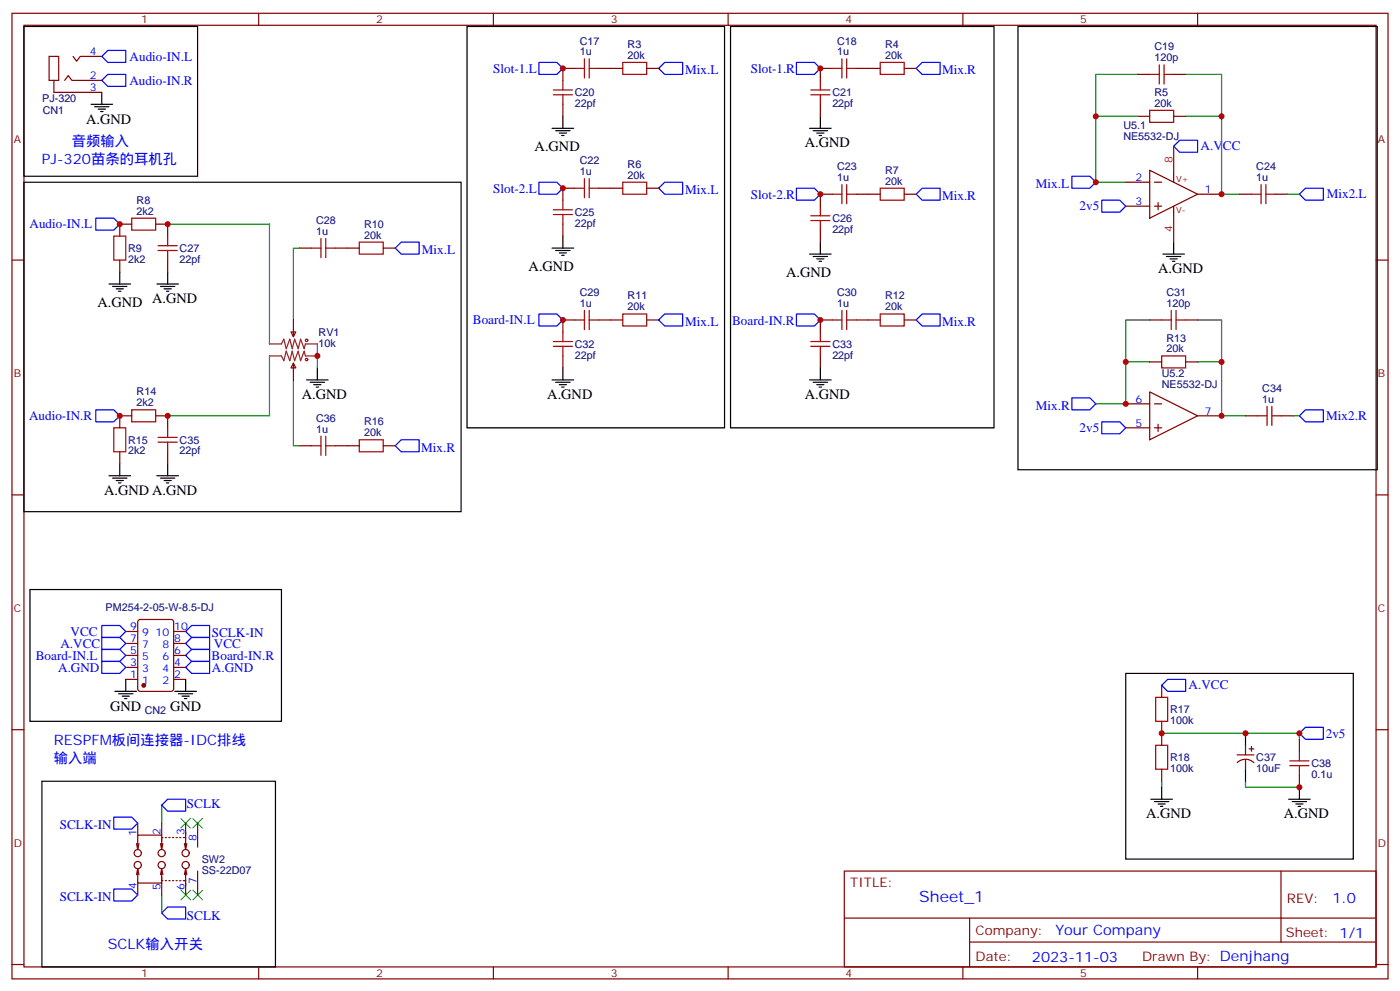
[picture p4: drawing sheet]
<svg xmlns="http://www.w3.org/2000/svg" width="412mm" height="292mm" viewBox="0 0 412 292" stroke-linecap="round" stroke-linejoin="round" font-family="sans-serif">
<g fill="none" stroke="#870000" stroke-width=".35">
<path d="M3.5 3.9h405.4v284.4h-405.4zM7.1 7.4h398.2v277.3h-398.2zM14.5 16.6h2.8v7.1h-2.8zM21.5 16.6l1.1 1.4 1-1.4h6.4M76.2 3.9v3.5M145.3 3.9v3.5M214.5 3.9v3.5M283.6 3.9v3.5M352.8 3.9v3.5M15.9 23.7v3.5h14.1M19 23.7l1.1-1.4 1.1 1.4h8.8M165.8 30.7v3.6"/>
<path d="M169.3 20.1h-3.5v3.6M176.4 20.1h7M190.5 20.1h3.5M241.7 30.7v3.6M245.2 20.1h-3.5v3.6M252.2 20.1h7.1M266.3 20.1h3.6M335.1 21.9h3.6M335.1 34.3h3.6M345.7 21.9h3.5M345.7 34.3h3.5M169.3 55.4h-3.5v3.5"/>
<path d="M176.4 55.4h7M190.5 55.4h3.5M245.2 57.2h-3.5v3.5M252.2 57.2h7.1M266.3 57.2h3.6M331.6 53.7h7.1M338.7 50.1l14.1 7.1-14.1 7zM340.1 53.7h2.1M341.1 59.7v2.1M345.7 50.1v3.6M352.8 57.2h7M365.1 57.2h3.6"/>
<path d="M375.7 57.2h3.5M3.5 76.6h3.6M35.3 76.6v3.5M38.8 66h-3.5v3.5M45.9 66h3.5v3.5M49.4 76.6v3.5M88.2 73.1h3.5M98.8 73.1h7M112.9 73.1h3.5M165.8 66v3.5M241.7 67.8v3.5M331.6 60.7h7.1"/>
<path d="M340.1 60.7h2.1M345.7 60.7v3.5M405.3 76.6h3.6M85.7 97.8h1.4l-.7 1.4zM86.4 94.2v5M169.3 94.2h-3.5v3.6M176.4 94.2h7M190.5 94.2h3.5M245.2 94.2h-3.5v3.6M252.2 94.2h7.1M266.3 94.2h3.6M338.7 94.2h3.5"/>
<path d="M349.2 94.2h3.6M86.4 106.9l.7 1.4h-1.4zM86.4 106.9v5M165.8 104.8v3.5M241.7 104.8v3.5M331.6 118.9h7.1M338.7 115.4l14.1 7-14.1 7.1zM338.7 106.6h3.5M340.1 118.9h2.1M349.2 106.6h3.6M35.3 133v3.6M38.8 122.4h-3.5v3.6"/>
<path d="M45.9 122.4h3.5v3.6M49.4 133v3.6M88.2 131.3h3.5M98.8 131.3h7M112.9 131.3h3.5M331.6 126h7.1M340.1 126h2.1M341.1 124.9v2.1M352.8 122.4h7M366.9 122.4h3.5M377.5 122.4h3.5M3.5 145.7h3.6"/>
<path d="M405.3 145.7h3.6M37 185.9h3.6M37 196.5h3.6M37 189.5h3.6M37 193h3.6M40.8 182.6l.5-.2h9.1l.7 .5 .1 20-.5 .6-9.4 .1-.7-.5v-20zM51.2 185.9h3.5M51.2 196.5h3.5M51.2 189.5h3.5M51.2 193h3.5M3.5 214.9h3.6M37 200.1h3.6"/>
<path d="M51.2 200.1h3.5M342.2 201.8v3.6M342.2 212.4v7.1M366.9 219.5v2.8M368.7 219.8v1.4M382.8 217.7v3.5M405.3 214.9h3.6M342.2 226.5v3.5M364.4 222.3h5M364.5 224.6a3.5 3.5 0 0 1 4.9 0M366.9 223.7v2.8M367.9 220.5h1.5"/>
<path d="M382.8 228.3v3.5M40.2 248.4l.4 1.8M40.6 255.8v4.2h7M40.6 242.4v3.5M40.6 255.8l.3 1.8M40.6 255.8l-.4 1.8M40.9 248.4l-.3 1.8M47.3 248.4l.3 1.8 .4-1.8M47.3 257.6l.3-1.8 .4 1.8M47.6 245.9h-7v4.3M47.6 256.5v2.8h.4M47.6 242.4v5.3"/>
<path d="M47.6 258.3v5.3M48 246.6h-.4v2.8M48.7 246.6h.3M48.7 259.3h.3M49.7 246.6h.4M49.7 259.3h.4M50.8 246.6h.4M50.8 259.3h.4M51.9 246.6h.3M51.9 259.3h.3M52.9 246.6h.4M52.9 259.3h.4"/>
<path d="M54 246.6h.7v2.8M54.3 248.4l.4 1.8 .3-1.8M54.3 257.6l.4-1.8 .3 1.8M54.7 256.5v2.8h-.7M54.7 242.4v4.4M54.7 259.2v4.4M58.2 242.4v7M58.2 256.5v7.1M248.7 256.5h156.6v28.2h-156.6zM377.3 256.5v20.9M40.6 260v3.6M248.7 270.4h156.5"/>
<path d="M285.6 277.4h119.6M285.6 270.4v14.1M3.5 284h3.6M76.2 284.7v3.6M145.3 284.7v3.6M214.5 284.7v3.6M283.6 284.7v3.6M352.8 284.7v3.6M405.3 284h3.6"/>
<circle cx="40.6" cy="251.2" r="1.06"/>
<circle cx="40.6" cy="254.7" r="1.06"/>
<circle cx="47.6" cy="254.7" r="1.06"/>
<circle cx="47.6" cy="251.2" r="1.06"/>
<circle cx="54.7" cy="251.2" r="1.06"/>
<circle cx="54.7" cy="254.7" r="1.06"/>
</g>
<g fill="none" stroke="#008700" stroke-width=".35">
<path d="M335.1 21.9h-12.3v12.4M335.1 34.3h-12.3v19.4h8.8M349.2 21.9h10.6v12.4M349.2 34.3h10.6v22.9h5.3M379.2 57.2h3.6M49.4 66h30v35.3M88.2 73.1h-1.8v21.1M338.7 94.2h-7.1v24.7h-8.8M352.8 94.2h7v12.4M79.4 104.8v17.6h-30M86.4 111.9v19.4h1.8M93.5 101.3v7"/>
<path d="M331.6 106.6h7.1M352.8 106.6h7v15.8h7.1M381 122.4h1.8M342.2 215.9h40.6v1.8M47.6 237.1v5.3M342.2 230v1.8M366.9 230v1.8h15.9M47.6 263.6v5.3"/>
</g>
<g fill="none" stroke="#000" stroke-width=".35">
<path d="M7.1 7.8h51.1v44.1h-51.1zM137.6 7.8h75.8v118.2h-75.8zM299.9 7.8h105.8v130.5h-105.8zM26.8 30.7h6.4M27.9 31.4h4.2M28.9 32.1h2.1M29.6 32.8h.7M30 27.2v3.5M162.6 37.8h6.4M163.7 38.5h4.2M164.7 39.2h2.2M165.5 39.9h.7"/>
<path d="M165.8 34.3v3.5M238.5 37.8h6.3M239.5 38.5h4.3M240.6 39.2h2.1M241.3 39.9h.7M241.7 34.3v3.5M7.1 53.7h128.7v97h-128.7zM162.6 73.1h6.4M163.7 73.8h4.2M164.7 74.5h2.2M165.5 75.2h.7M165.8 69.5v3.6"/>
<path d="M238.5 74.8h6.3M239.5 75.5h4.3M240.6 76.2h2.1M241.3 76.9h.7M241.7 71.3v3.5M342.5 74.8h6.4M343.6 75.5h4.2M344.7 76.2h2.1M345.4 76.9h.7M345.7 71.3v3.5M32.1 83.6h6.4M33.2 84.3h4.2"/>
<path d="M34.2 85.1h2.1M34.9 85.8h.7M35.3 80.1v3.5M46.2 83.6h6.4M47.3 84.3h4.2M48.3 85.1h2.1M49 85.8h.7M49.4 80.1v3.5M90.3 111.9h6.4M91.4 112.6h4.2M92.4 113.3h2.1M93.1 114h.7"/>
<path d="M93.5 108.3v3.6M162.6 111.9h6.4M163.7 112.6h4.2M164.7 113.3h2.2M165.5 114h.7M165.8 108.3v3.6M238.5 111.9h6.3M239.5 112.6h4.3M240.6 113.3h2.1M241.3 114h.7M241.7 108.3v3.6M35.3 136.6v3.5"/>
<path d="M49.4 136.6v3.5M32.1 140.1h6.4M33.2 140.8h4.2M34.2 141.5h2.1M34.9 142.2h.7M46.2 140.1h6.4M47.3 140.8h4.2M48.3 141.5h2.1M49 142.2h.7M8.8 173.6h74.1v38.8h-74.1zM331.6 198.3h67v54.7h-67zM33.9 203.6h6.3"/>
<path d="M34.9 204.3h4.3M36 205h2.1M36.7 205.7h.7M37 200.1v3.5M51.5 203.6h6.4M52.6 204.3h4.2M53.6 205h2.1M54.3 205.7h.7M54.7 200.1v3.5M366.9 215.9v3.6M12.3 230h68.8v54.7h-68.8zM339 235.3h6.4"/>
<path d="M340.1 236h4.2M341.1 236.7h2.2M341.8 237.5h.7M342.2 231.8v3.5M366.9 226.5v3.5M379.6 235.3h6.3M380.6 236h4.3M381.7 236.7h2.1M382.4 237.5h.7M382.8 231.8v3.5"/>
</g>
<g fill="none" stroke="#a10000" stroke-width=".35">
<path d="M172.2 17.3v5.7M173.6 17.3v5.7M183.4 18.4h7.1v3.5h-7.1zM248 17.3v5.7M249.4 17.3v5.7M259.3 18.4h7v3.5h-7zM341.5 19.1v5.6M342.9 19.1v5.6M163 27.9h5.6M163 26.5h5.6M165.8 23.7v2.8M165.8 27.9v2.8"/>
<path d="M169.3 20.1h2.9M173.6 20.1h2.8M238.8 27.9h5.7M238.8 26.5h5.7M241.7 23.7v2.8M241.7 27.9v2.8M245.2 20.1h2.8M249.4 20.1h2.8M338.7 32.5h7v3.5h-7zM338.7 21.9h2.8M342.9 21.9h2.8M165.8 58.9v2.9"/>
<path d="M169.3 55.4h2.9M172.2 52.6v5.6M173.6 52.6v5.6M173.6 55.4h2.8M183.4 53.7h7.1v3.5h-7.1zM245.2 57.2h2.8M248 54.4v5.6M249.4 54.4v5.6M249.4 57.2h2.8M259.3 55.4h7v3.5h-7zM368.7 57.2h2.8M371.5 54.4v5.6"/>
<path d="M372.9 57.2h2.8M372.9 54.4v5.6M33.5 69.5h3.5v7.1h-3.5zM38.8 64.2h7.1v3.6h-7.1zM46.6 73.8h5.6M46.6 72.4h5.6M49.4 69.5v2.9M49.4 73.8v2.8M91.7 73.1h2.8M94.5 70.2v5.7M96 73.1h2.8M96 70.2v5.7"/>
<path d="M105.8 71.3h7.1v3.5h-7.1zM163 63.2h5.6M163 61.8h5.6M165.8 63.2v2.8M238.8 64.9h5.7M238.8 63.5h5.7M241.7 60.7v2.8M241.7 64.9v2.9M165.8 97.8v2.8M169.3 94.2h2.9M172.2 91.4v5.6M173.6 94.2h2.8"/>
<path d="M173.6 91.4v5.6M183.4 92.5h7.1v3.5h-7.1zM241.7 97.8v2.8M245.2 94.2h2.8M248 91.4v5.6M249.4 94.2h2.8M249.4 91.4v5.6M259.3 92.5h7v3.5h-7zM342.2 94.2h2.8M345 91.4v5.6M346.4 94.2h2.8M346.4 91.4v5.6"/>
<path d="M163 102h5.6M163 100.6h5.6M165.8 102v2.8M238.8 102h5.7M238.8 100.6h5.7M241.7 102v2.8M342.2 104.8h7v3.5h-7zM373.2 119.6v5.7M374.6 119.6v5.7M33.5 126h3.5v7h-3.5zM38.8 120.7h7.1v3.5h-7.1zM46.6 130.2h5.6"/>
<path d="M46.6 128.8h5.6M49.4 126v2.8M49.4 130.2v2.8M91.7 131.3h2.8M94.5 128.4v5.7M96 128.4v5.7M96 131.3h2.8M105.8 129.5h7.1v3.5h-7.1zM370.4 122.4h2.8M374.6 122.4h2.9M340.4 219.5h3.6v7h-3.6zM340.4 205.4h3.6v7h-3.6z"/>
<path d="M379.9 225.5h5.7M379.9 224h5.7M382.8 221.2v2.8M382.8 225.5v2.8"/>
<circle cx="90.3" cy="105.9" r=".35"/>
<circle cx="90.3" cy="100.2" r=".35"/>
</g>
<g fill="none" stroke="#00f" stroke-width=".35">
<path d="M30 16.6l1.7-1.7h5.3v3.5h-5.3zM158.7 18.4h5.3l1.8 1.7-1.8 1.8h-5.3zM234.6 18.4h5.3l1.8 1.7-1.8 1.8h-5.3zM271.6 18.4h5.3v3.5h-5.3l-1.7-1.8zM31.7 21.9h5.3v3.5h-5.3l-1.7-1.7zM194 20.1l1.8-1.7h5.3v3.5h-5.3zM158.7 53.7h5.3l1.8 1.7-1.8 1.8h-5.3zM195.8 53.7h5.3v3.5h-5.3l-1.8-1.8zM234.6 55.4h5.3l1.8 1.8-1.8 1.7h-5.3zM271.6 55.4h5.3v3.5h-5.3l-1.7-1.7zM315.7 51.9h5.3l1.8 1.8-1.8 1.7h-5.3zM324.6 58.9h5.2l1.8 1.8-1.8 1.8h-5.2z"/>
<path d="M345.7 43.1l1.8-1.8h5.3v3.5h-5.3zM384.5 55.4h5.3v3.5h-5.3l-1.7-1.7zM28.2 64.2h5.3l1.8 1.8-1.8 1.8h-5.3zM118.2 71.3h5.3v3.5h-5.3l-1.8-1.7zM158.7 92.5h5.3l1.8 1.7-1.8 1.8h-5.3zM195.8 92.5h5.3v3.5h-5.3l-1.8-1.8zM234.6 92.5h5.3l1.8 1.7-1.8 1.8h-5.3zM271.6 92.5h5.3v3.5h-5.3l-1.7-1.8zM315.7 117.2h5.3l1.8 1.7-1.8 1.8h-5.3zM28.2 120.7h5.3l1.8 1.7-1.8 1.8h-5.3zM118.2 129.5h5.3v3.5h-5.3l-1.8-1.7zM324.6 124.2h5.2l1.8 1.8-1.8 1.7h-5.2z"/>
<path d="M384.5 120.7h5.3v3.5h-5.3l-1.7-1.8zM30 187.7h5.3l1.7 1.8-1.7 1.7h-5.3zM30 184.2h5.3l1.7 1.7-1.7 1.8h-5.3zM30 194.8h5.3l1.7 1.7-1.7 1.8h-5.3zM30 191.2h5.3l1.7 1.8-1.7 1.8h-5.3zM54.7 189.5l1.7-1.8h5.3v3.5h-5.3zM54.7 196.5l1.7-1.7h5.3v3.5h-5.3zM54.7 193l1.7-1.8h5.3v3.6h-5.3zM56.4 184.2h5.3v3.5h-5.3l-1.7-1.8zM342.2 201.8l1.8-1.7h5.2v3.5h-5.2zM384.5 214.2h5.3v3.5h-5.3l-1.7-1.8zM49.4 235.3h5.3v3.6h-5.3l-1.8-1.8z"/>
<path d="M33.5 240.6h5.3l1.8 1.8-1.8 1.8h-5.3zM33.5 261.8h5.3l1.8 1.8-1.8 1.7h-5.3zM47.6 268.9l1.8-1.8h5.3v3.5h-5.3z"/>
</g>
<path d="M53.3 241l2.8 2.8M56.1 241l-2.8 2.8M56.8 241l2.8 2.8M59.6 241l-2.8 2.8M53.3 262.1l2.8 2.9M56.1 262.1l-2.8 2.9M56.8 262.1l2.8 2.9M59.6 262.1l-2.8 2.9" fill="none" stroke="#3c3" stroke-width=".35"/>
<circle cx="42.3" cy="201.8" r=".53" fill="#870000" stroke="#870000" stroke-width=".35"/>
<path d="M79.4 101.3h3.5l.7-1.4 .7 2.8 1.1-2.8 .7 2.8 .7-2.8 1 2.8 .7-2.8 1.1 2.8 .4-1.4h3.5M79.4 104.8h3.5l.7 1.4 .7-2.8 1.1 2.8 .7-2.8 .7 2.8 1-2.8 .7 2.8 1.1-2.8 .4 1.4h3.5" fill="none" stroke="#8c2424" stroke-width=".35"/>
<path d="M345.7 43.1v7M345.7 64.2v7.1" fill="none" stroke="#f00" stroke-width=".35"/>
<g fill="#c00">
<circle cx="382.8" cy="231.8" r=".88"/>
<circle cx="366.9" cy="215.9" r=".88"/>
<circle cx="382.8" cy="215.9" r=".88"/>
<circle cx="342.2" cy="215.9" r=".88"/>
<circle cx="165.8" cy="94.2" r=".88"/>
<circle cx="241.7" cy="94.2" r=".88"/>
<circle cx="331.6" cy="118.9" r=".88"/>
<circle cx="331.6" cy="106.6" r=".88"/>
<circle cx="322.8" cy="53.7" r=".88"/>
<circle cx="241.7" cy="57.2" r=".88"/>
<circle cx="241.7" cy="20.1" r=".88"/>
<circle cx="165.8" cy="55.4" r=".88"/>
<circle cx="165.8" cy="20.1" r=".88"/>
<circle cx="93.5" cy="104.8" r=".88"/>
<circle cx="35.3" cy="66" r=".88"/>
<circle cx="49.4" cy="66" r=".88"/>
<circle cx="49.4" cy="122.4" r=".88"/>
<circle cx="35.3" cy="122.4" r=".88"/>
<circle cx="359.8" cy="34.3" r=".88"/>
<circle cx="322.8" cy="34.3" r=".88"/>
<circle cx="359.8" cy="57.2" r=".88"/>
<circle cx="359.8" cy="106.6" r=".88"/>
<circle cx="359.8" cy="122.4" r=".88"/>
</g>
<path d="M215.2 7.8h77.6v118.2h-77.6z" fill="none" stroke="#000" stroke-width=".35"/>
<text font-size="4.6" fill="#00f" x="270.8" y="265.5">Sheet_1</text>
<g font-size="4.2">
<text x="25.4" y="36.4">A.GND</text>
<text x="157.5" y="44.5">A.GND</text>
<text x="237.1" y="43.4">A.GND</text>
<text x="155.7" y="79.8">A.GND</text>
<text x="231.6" y="81.5">A.GND</text>
<text x="341.1" y="80.5">A.GND</text>
<text x="44.8" y="89.3">A.GND</text>
<text x="28.7" y="90.3">A.GND</text>
<text x="88.9" y="117.5">A.GND</text>
<text x="161.2" y="117.5">A.GND</text>
<text x="237.1" y="117.5">A.GND</text>
<text x="30.7" y="145.7">A.GND A.GND</text>
<text x="32.5" y="209.2">GND</text>
<text x="50.1" y="209.2">GND</text>
<text x="337.6" y="241">A.GND</text>
<text x="378.2" y="241">A.GND</text>
</g>
<g font-size="4.2" fill="#00f">
<text x="21.2" y="43.1">音频输入</text>
<text x="12.3" y="48.4">PJ-320苗条的耳机孔</text>
<text x="15.9" y="219.5">RESPFM板间连接器-IDC排线</text>
<text x="15.9" y="224.8">输入端</text>
<text x="392.5" y="265.8">1.0</text>
<text x="310.9" y="275.3">Your Company</text>
<text x="31.7" y="279.4">SCLK输入开关</text>
<text x="304" y="283.1">2023-11-03</text>
</g>
<g font-size="3.9" fill="#00f">
<text x="38.2" y="17.9">Audio-IN.L</text>
<text x="145.3" y="21.5">Slot-1.L</text>
<text x="201.8" y="21.9">Mix.L</text>
<text x="221.2" y="21.4">Slot-1.R</text>
<text x="277.5" y="21.9">Mix.R</text>
<text x="38.1" y="24.9">Audio-IN.R</text>
<text x="353.7" y="44.3">A.VCC</text>
<text x="145.3" y="56.8">Slot-2.L</text>
<text x="201.8" y="57.2">Mix.L</text>
<text x="221.2" y="58.5">Slot-2.R</text>
<text x="277.5" y="58.9">Mix.R</text>
<text x="305.2" y="55.4">Mix.L</text>
<text x="390.8" y="58.4">Mix2.L</text>
<text x="318" y="62">2v5</text>
<text x="8.7" y="67.3">Audio-IN.L</text>
<text x="124.2" y="74.8">Mix.L</text>
<text x="139.3" y="95.5">Board-IN.L</text>
<text x="201.8" y="96">Mix.L</text>
<text x="215.7" y="95.6">Board-IN.R</text>
<text x="277.5" y="96">Mix.R</text>
<text x="8.5" y="123.7">Audio-IN.R</text>
<text x="305.2" y="120.7">Mix.R</text>
<text x="390.7" y="123.7">Mix2.R</text>
<text x="318" y="127.2">2v5</text>
<text x="124" y="133">Mix.R</text>
<text x="17.8" y="190.7">A.VCC</text>
<text x="20.8" y="187.2">VCC</text>
<text x="62.4" y="187.7">SCLK-IN</text>
<text x="63" y="190.7">VCC</text>
<text x="10.5" y="194.3">Board-IN.L</text>
<text x="17.1" y="197.8">A.GND</text>
<text x="62.3" y="194.4">Board-IN.R</text>
<text x="62.4" y="197.8">A.GND</text>
<text x="350.1" y="203">A.VCC</text>
<text x="390.5" y="217.2">2v5</text>
<text x="55.1" y="237.9">SCLK</text>
<text x="17.6" y="244.2">SCLK-IN</text>
<text x="17.6" y="265.3">SCLK-IN</text>
<text x="55.1" y="270.9">SCLK</text>
</g>
<g font-size="3.9" fill="#800">
<text x="250.5" y="261.1">TITLE:</text>
<text x="379.1" y="265.8">REV:</text>
<text x="287.4" y="275.3">Company:</text>
<text x="378.7" y="275.9">Sheet: 1/1</text>
<text x="287.4" y="283">Date:</text>
<text x="336.4" y="283.1">Drawn By: Denjhang</text>
</g>
<g font-size="3.2" fill="#800">
<text x="41.6" y="6.9">1</text>
<text x="110.8" y="6.9">2</text>
<text x="179.9" y="6.9">3</text>
<text x="249.1" y="6.9">4</text>
<text x="318.2" y="6.9">5</text>
<text x="4.1" y="42">A</text>
<text x="405.9" y="42">A</text>
<text x="4.1" y="111.2">B</text>
<text x="405.9" y="111.2">B</text>
<text x="4.1" y="180.3">C</text>
<text x="405.9" y="180.3">C</text>
<text x="4.1" y="249.4">D</text>
<text x="405.9" y="249.4">D</text>
<text x="41.6" y="287.7">1</text>
<text x="110.8" y="287.7">2</text>
<text x="179.9" y="287.7">3</text>
<text x="249.1" y="287.7">4</text>
<text x="318.2" y="287.7">5</text>
</g>
<g font-size="3.2" fill="#00f">
<text x="26.5" y="16.3">4</text>
<text x="26.5" y="23.3">2</text>
<text x="26.5" y="26.8">3</text>
<text x="334.5" y="53.3">2</text>
<text x="354.9" y="56.8">1</text>
<text x="334.5" y="60.4">3</text>
<text x="334.5" y="118.6">6</text>
<text x="334.5" y="125.6">5</text>
<text x="354.9" y="122.1">7</text>
<text x="38.4" y="185.6">9</text>
<text x="51.3" y="185.6">10</text>
<text x="38.4" y="189.1">7</text>
<text x="41.9" y="190.9">7</text>
<text x="41.9" y="187.4">9</text>
<text x="45.8" y="187.4">10</text>
<text x="47.8" y="190.9">8</text>
<text x="51.3" y="189.1">8</text>
<text x="38.4" y="196.2">3</text>
<text x="38.4" y="192.7">5</text>
<text x="41.9" y="197.9">3</text>
<text x="41.9" y="194.4">5</text>
<text x="47.8" y="194.4">6</text>
<text x="47.8" y="197.9">4</text>
<text x="51.3" y="192.7">6</text>
<text x="51.3" y="196.2">4</text>
<text x="38.4" y="199.7">1</text>
<text x="41.9" y="201.5">1</text>
<text x="47.8" y="201.5">2</text>
<text x="51.3" y="199.7">2</text>
<text x="47.3" y="245.9" transform="rotate(-90 47.3 245.9)">2</text>
<text x="54.3" y="245.9" transform="rotate(-90 54.3 245.9)">3</text>
<text x="40.2" y="246.3" transform="rotate(-90 40.2 246.3)">1</text>
<text x="57.9" y="247.7" transform="rotate(-90 57.9 247.7)">8</text>
<text x="40.2" y="261.7" transform="rotate(-90 40.2 261.7)">4</text>
<text x="47.3" y="262.1" transform="rotate(-90 47.3 262.1)">5</text>
<text x="54.3" y="262.1" transform="rotate(-90 54.3 262.1)">6</text>
<text x="57.9" y="260.3" transform="rotate(-90 57.9 260.3)">7</text>
</g>
<g font-size="3.2" fill="#000080">
<text x="170.8" y="16.3">1u</text>
<text x="170.8" y="13.1">C17</text>
<text x="184.9" y="17.3">20k</text>
<text x="184.9" y="14.1">R3</text>
<text x="246.6" y="16.3">1u</text>
<text x="246.6" y="13.1">C18</text>
<text x="260.7" y="17.3">20k</text>
<text x="260.7" y="14.1">R4</text>
<text x="340.1" y="14.9">C19</text>
<text x="340.1" y="18">120p</text>
<text x="169.3" y="28.4">C20</text>
<text x="245.2" y="28.4">C21</text>
<text x="340.1" y="28.3">R5</text>
<text x="12.4" y="30.1">PJ-320</text>
<text x="12.6" y="33.7">CN1</text>
<text x="169.3" y="31.5">22pf</text>
<text x="245.2" y="31.5">22pf</text>
<text x="340.1" y="31.4">20k</text>
<text x="330.9" y="41.3">NE5532-DJ</text>
<text x="330.9" y="38.1">U5.1</text>
<text x="170.8" y="51.5">1u</text>
<text x="170.8" y="48.4">C22</text>
<text x="184.9" y="52.6">20k</text>
<text x="184.9" y="49.4">R6</text>
<text x="246.6" y="53.3">1u</text>
<text x="246.6" y="50.2">C23</text>
<text x="260.7" y="51.1">R7</text>
<text x="370.1" y="53.3">1u</text>
<text x="370.1" y="50.2">C24</text>
<text x="40.2" y="60">R8</text>
<text x="260.7" y="54.4">20k</text>
<text x="40.2" y="63.2">2k2</text>
<text x="169.3" y="63.7">C25</text>
<text x="245.2" y="65.4">C26</text>
<text x="93.1" y="69.2">1u</text>
<text x="93.1" y="66.1">C28</text>
<text x="107.3" y="70.2">20k</text>
<text x="107.3" y="67">R10</text>
<text x="169.3" y="66.8">22pf</text>
<text x="245.2" y="68.5">22pf</text>
<text x="37.7" y="77.4">2k2</text>
<text x="37.7" y="74.2">R9</text>
<text x="52.9" y="77.4">22pf</text>
<text x="52.9" y="74.2">C27</text>
<text x="170.8" y="87.2">C29</text>
<text x="184.9" y="88.2">R11</text>
<text x="246.6" y="87.2">C30</text>
<text x="260.7" y="88.2">R12</text>
<text x="343.6" y="87.2">C31</text>
<text x="170.8" y="90.3">1u</text>
<text x="184.9" y="91.4">20k</text>
<text x="246.6" y="90.3">1u</text>
<text x="260.7" y="91.4">20k</text>
<text x="343.6" y="90.3">120p</text>
<text x="93.8" y="98.9">RV1</text>
<text x="343.6" y="100.6">R13</text>
<text x="93.8" y="102">10k</text>
<text x="169.3" y="105.6">22pf</text>
<text x="169.3" y="102.5">C32</text>
<text x="245.2" y="105.6">22pf</text>
<text x="245.2" y="102.5">C33</text>
<text x="343.6" y="103.8">20k</text>
<text x="342.2" y="111.1">U5.2</text>
<text x="40.2" y="119.6">2k2</text>
<text x="40.2" y="116.4">R14</text>
<text x="342.2" y="114.3">NE5532-DJ</text>
<text x="371.8" y="118.6">1u</text>
<text x="371.8" y="115.4">C34</text>
<text x="93.1" y="124.3">C36</text>
<text x="107.3" y="125.2">R16</text>
<text x="37.7" y="130.7">R15</text>
<text x="52.9" y="130.7">C35</text>
<text x="93.1" y="127.4">1u</text>
<text x="107.3" y="128.4">20k</text>
<text x="37.7" y="133.8">2k2</text>
<text x="52.9" y="133.8">22pf</text>
<text x="31.1" y="180">PM254-2-05-W-8.5-DJ</text>
<text x="42.6" y="210.3">CN2</text>
<text x="344.7" y="213.2">100k</text>
<text x="344.7" y="210">R17</text>
<text x="344.7" y="227.4">100k</text>
<text x="344.7" y="224.1">R18</text>
<text x="370.1" y="227.3">10uF</text>
<text x="370.1" y="224.1">C37</text>
<text x="386.3" y="225.9">C38</text>
<text x="386.3" y="229.1">0.1u</text>
<text x="59.4" y="257.3">SS-22D07</text>
<text x="59.4" y="254.1">SW2</text>
</g>
<g font-size="3.2" fill="#f00">
<text x="345.4" y="48" transform="rotate(-90 345.4 48)">8</text>
<text x="345.4" y="68.4" transform="rotate(-90 345.4 68.4)">4</text>
</g>
<g font-size="2.5" fill="#800">
<text x="346.4" y="53.7">V+</text>
<text x="346.4" y="62.8">V-</text>
</g>
</svg>
